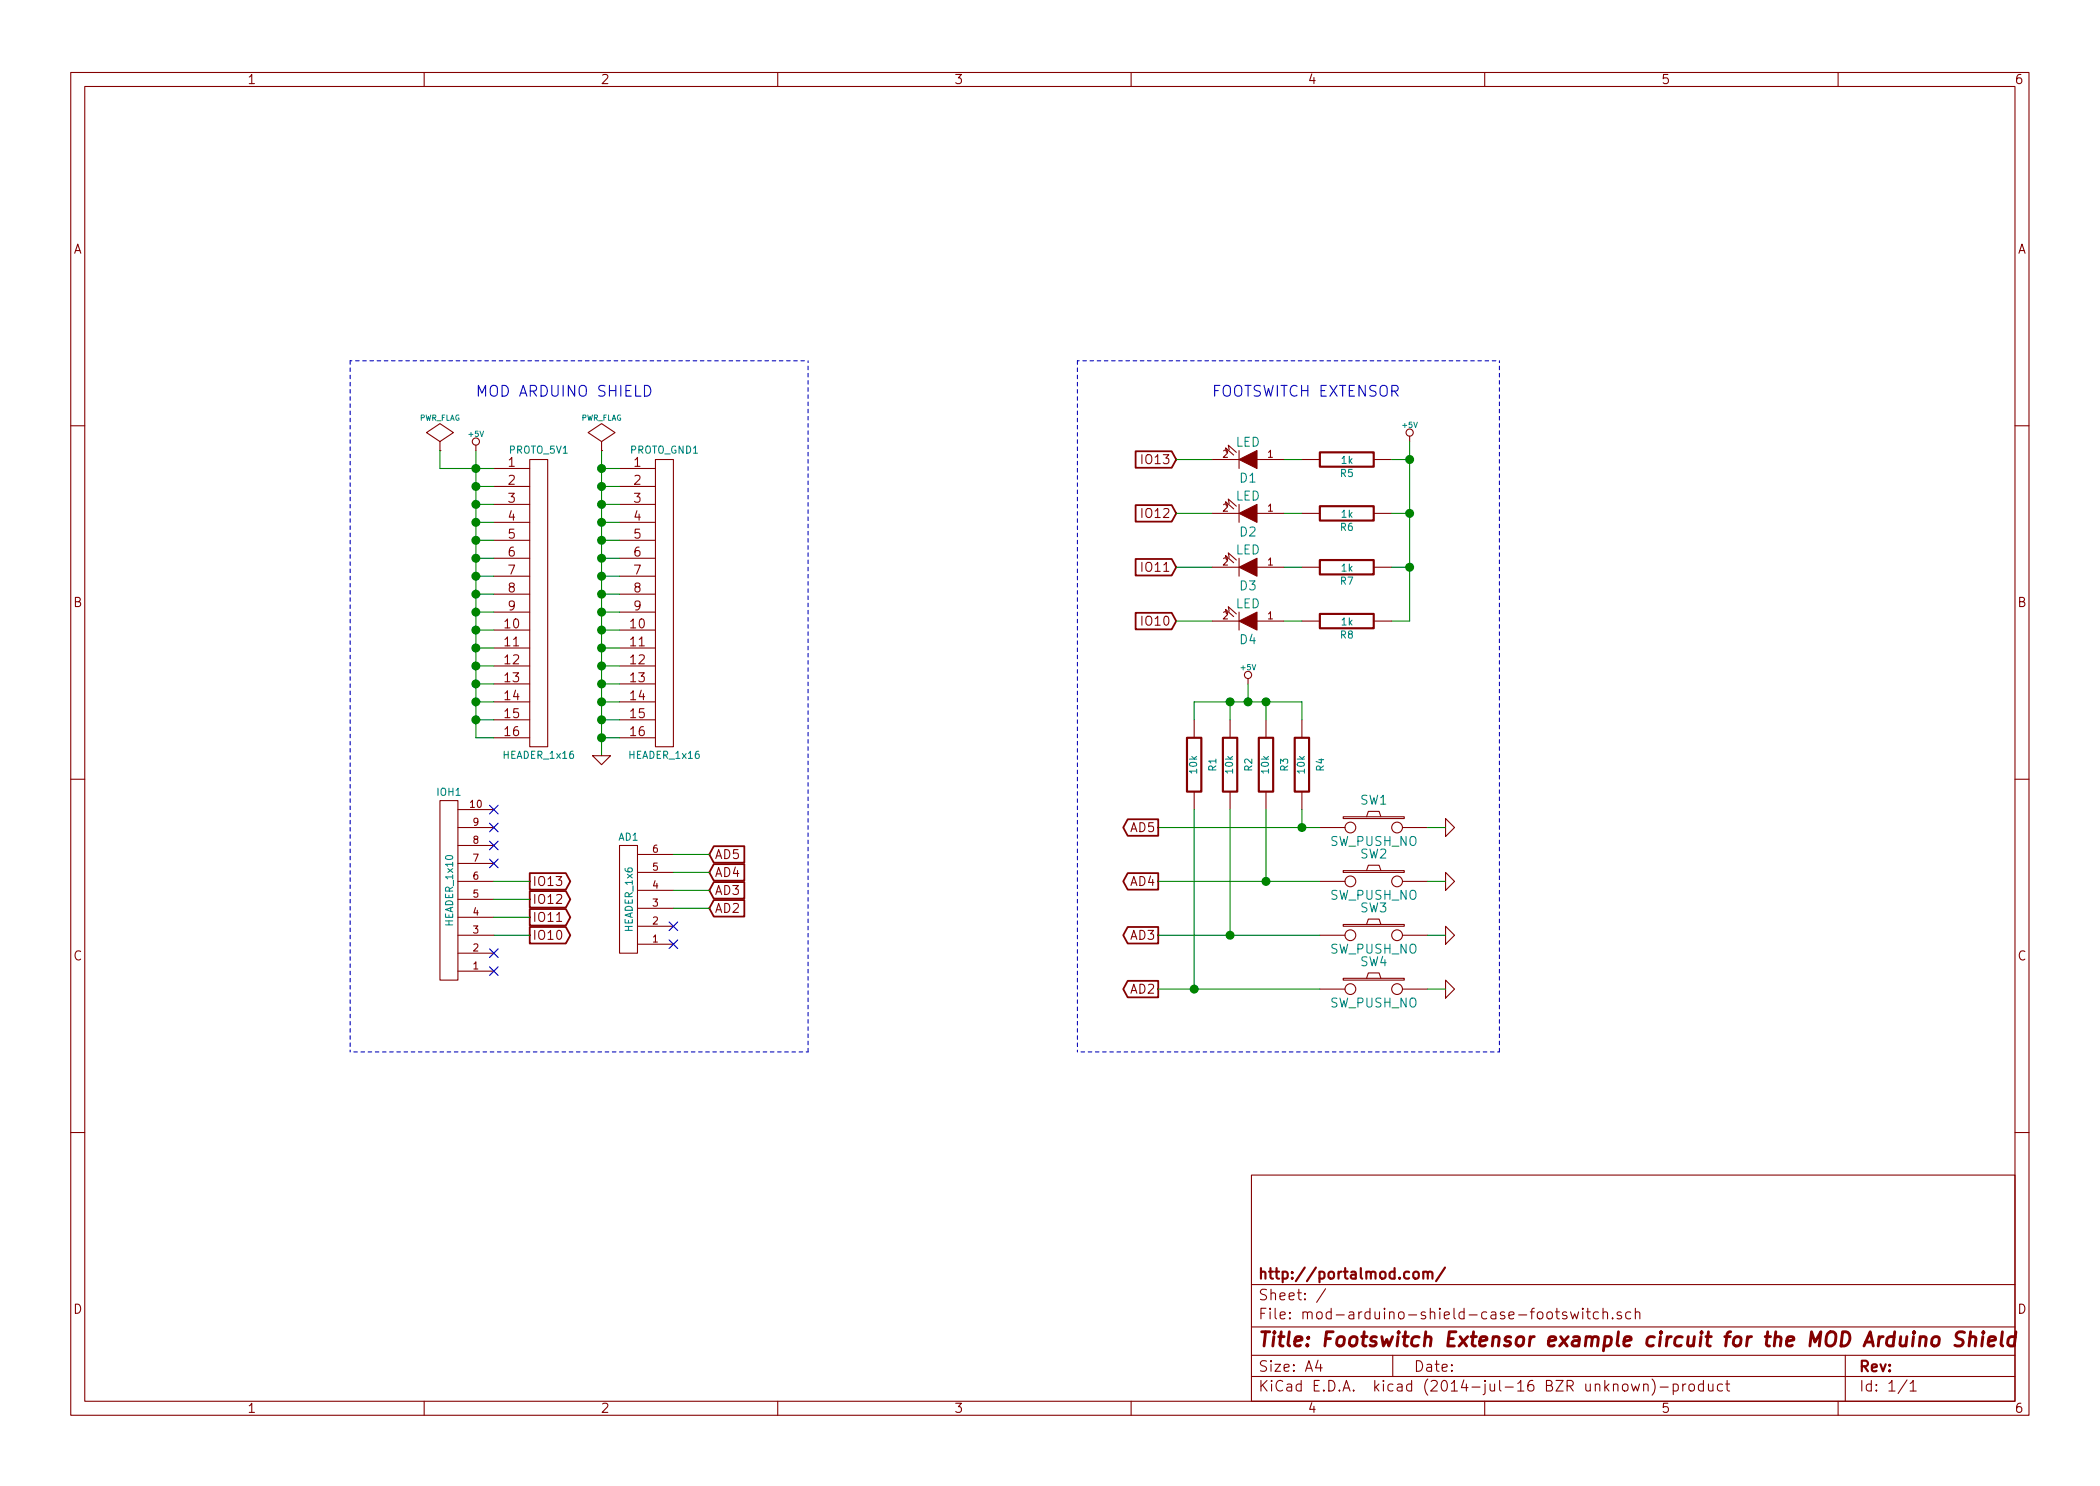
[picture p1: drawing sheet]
<svg xmlns="http://www.w3.org/2000/svg" width="297mm" height="210mm" viewBox="0 0 297 210" stroke-linecap="round" stroke-linejoin="round" font-family="sans-serif">
<g fill="none" stroke="#840000" stroke-width=".15">
<path d="M10 10.3h277v189.9h-277zM12 12.2h273v186.1h-273zM60 10.3v1.9M110 10.3v1.9M160 10.3v1.9M210 10.3v1.9M260 10.3v1.9M10 60.2h2M62.2 63.7h.1M62.2 62.5l1.9-1.3-1.9-1.3-1.9 1.3 1.9 1.3v1.2M67.3 63v.7M69.8 66.3h5.1"/>
<path d="M69.8 68.8h5.1M69.8 71.4h5.1M69.8 73.9h5.1M69.8 76.4h5.1M69.8 79h5.1M74.9 65h2.6v40.7h-2.6zM85.1 63.7h.1M85.1 62.5l1.9-1.3-1.9-1.3-1.9 1.3 1.9 1.3v1.2M87.6 66.3h5.1M87.6 68.8h5.1M87.6 71.4h5.1M87.6 73.9h5.1"/>
<path d="M87.6 76.4h5.1M87.6 79h5.1M92.7 65h2.5v40.7h-2.5zM171.4 65h3.9M171.4 72.6h3.9M173.5 64l-.1-.6 1.1 1M173.5 71.6l-.1-.6 1.1 1M173.5 79.2l-.1-.6 1.1 1M173.9 63.6l-.2-.6 1.2 1M173.9 71.2l-.2-.6 1.2 1M173.9 78.9l-.2-.7 1.2 1M175.3 63.7v2.6"/>
<path d="M175.3 71.4v2.5M175.3 79v2.5M177.8 65h3.8M177.8 72.6h3.8M184.1 65h2.6M184.1 72.6h2.6M194.3 65h2.5M194.3 72.6h2.5M199.4 61.7v.8M285 60.2h2M69.8 81.5h5.1M69.8 84.1h5.1"/>
<path d="M69.8 86.6h5.1M69.8 89.1h5.1M69.8 91.7h5.1M69.8 94.2h5.1M69.8 96.8h5.1M69.8 99.3h5.1M87.6 81.5h5.1M87.6 84.1h5.1M87.6 86.6h5.1M87.6 89.1h5.1M87.6 91.7h5.1M87.6 94.2h5.1"/>
<path d="M87.6 96.8h5.1M87.6 99.3h5.1M171.4 80.3h3.9M171.4 87.9h3.9M173.5 86.9l-.1-.7 1.1 1M173.9 86.5l-.2-.7 1.2 1.1M175.3 86.6v2.5M176.5 96v.8M177.8 80.3h3.8M177.8 87.9h3.8M184.1 80.3h2.6M184.1 87.9h2.6"/>
<path d="M194.3 80.3h2.5M194.3 87.9h2.5M10 110.3h2M62.2 113.3h2.6v25.4h-2.6zM64.8 119.6h5M64.8 117.1h5M64.8 114.5h5M69.8 101.8h5.1M69.8 104.4h5.1M83.8 106.9h2.6l-1.3 1.3zM87.6 119.6h2.6v15.3h-2.6zM87.6 101.8h5.1"/>
<path d="M87.6 104.4h5.1M168.9 101.8v2.6M168.9 112v2.5M174 101.8v2.6M174 112v2.5M179.1 101.8v2.6M179.1 112v2.5M184.1 101.8v2.6M184.1 112v2.5M186.7 117.1h3.5M190 115.6h8.6v.2h-8.6zM193.3 115.6l.2-.8h1.6l.2 .8"/>
<path d="M198.4 117.1h3.5M204.5 115.8l1.2 1.3-1.2 1.3zM285 110.3h2M64.8 137.4h5M64.8 134.9h5M64.8 132.3h5M64.8 129.8h5M64.8 127.2h5M64.8 124.7h5M64.8 122.2h5M78.7 130.4h.8M90.2 133.6h5"/>
<path d="M90.2 131.1h5M90.2 128.5h5M90.2 126h5M90.2 123.4h5M90.2 120.9h5M186.7 132.3h3.5M186.7 124.7h3.5M186.7 139.9h3.5M190 123.2h8.6v.2h-8.6zM190 130.8h8.6v.3h-8.6zM190 138.4h8.6v.3h-8.6zM193.3 123.2l.2-.8h1.6l.2 .8"/>
<path d="M193.3 130.8l.2-.8h1.6l.2 .8M193.3 138.4l.2-.7h1.6l.2 .7M198.4 132.3h3.5M198.4 124.7h3.5M198.4 139.9h3.5M204.5 123.4l1.2 1.3-1.2 1.3zM204.5 131.1l1.2 1.2-1.2 1.3zM204.5 138.7l1.2 1.2-1.2 1.3zM10 160.2h2M177 166.3h108v32h-108zM285 160.2h2M60 198.3v1.9"/>
<path d="M110 198.3v1.9M160 198.3v1.9M177 194.8h108M177 191.8h108M177 187.8h108M177 181.8h108M186.4 192.5l-.3 1h.9M186.8 193v1M187.5 182.3l-1.3 2M197 191.8v3M210 198.3v1.9M220 185.6h.6"/>
<path d="M220.2 185.1v1.3l.2 .2h.2M221.6 185.7a.37 .37 0 0 0-.6 .1v.1a.54 .54 0 0 0 .6 .3l.1 .1-.1 .2-.2 .1-.4-.1M222.1 185.6l.4 1 .2-.7 .3 .7 .3-1M223.9 185.1l-.1 .1 .1 .1 .1-.1-.1-.1v.2M223.9 185.6v1M224.4 185.6h.5M224.6 185.1v1.3l.2 .2h.1M226.1 185.7l-.4-.1-.3 .3 .1 .6 .2 .1 .4-.1M226.7 185.7a.38 .38 0 0 1 .7 .1v.8M226.7 185.1v1.5M228.1 186.5h.1l-.1 .1-.1-.1h.1v.1M229.3 185.7a.37 .37 0 0 0-.6 .1v.1a.54 .54 0 0 0 .6 .3l.1 .1-.1 .2-.1 .1-.5-.1"/>
<path d="M230.7 185.7l-.5-.1-.3 .3 .1 .6 .2 .1 .5-.1M230.8 195.8l.3 1 .2-.7 .3 .7 .3-1M231.3 185.7a.38 .38 0 0 1 .7 .1v.8M231.3 185.1v1.5M232.5 196a.38 .38 0 0 1 .6 0v.8M232.5 195.8v1M233.7 195.1a1.71 1.71 0 0 1 0 2.3M234.8 196.3h1.2M236.7 195.9a.48 .48 0 0 1 .6 .1l.1 .1-.1 .6a.48 .48 0 0 1-.6 0M236.7 195.8v1.5M238 195.8v1M238.5 195.8l-.3 .1-.2 .2"/>
<path d="M239 196a.41 .41 0 0 1 .7 .1v.4a.41 .41 0 0 1-.4 .3 .41 .41 0 0 1-.4-.3zM240.9 195.9l-.4-.1-.3 .3 .1 .6 .2 .1 .4-.1M240.9 195.3v1.5M241.7 195.8v.9a.4 .4 0 0 0 .6 0M242.3 195.8v1M243.6 195.9l-.4-.1-.3 .3 .1 .6 .2 .1 .4-.1M244.1 195.8h.6M244.3 195.3v1.3l.2 .2h.2M260 198.3v1.9M261 191.8v6.5M269.7 195.2l-1.2 2M270.2 195.8l.4-.5v1.5"/>
<path d="M270.2 196.8h.8"/>
<circle cx="67.3" cy="62.5" r=".51"/>
<circle cx="199.4" cy="61.2" r=".51"/>
<circle cx="176.5" cy="95.5" r=".51"/>
<circle cx="191" cy="117.1" r=".76"/>
<circle cx="197.6" cy="117.1" r=".76"/>
<circle cx="191" cy="124.7" r=".76"/>
<circle cx="191" cy="132.3" r=".76"/>
<circle cx="191" cy="139.9" r=".76"/>
<circle cx="197.6" cy="132.3" r=".76"/>
<circle cx="197.6" cy="139.9" r=".76"/>
<circle cx="197.6" cy="124.7" r=".76"/>
</g>
<path d="M273.4 189.3a.51 .51 0 0 1 .5-.2 .51 .51 0 0 1 .4 .4l-.1 .6a.54 .54 0 0 1-.5 .4 .54 .54 0 0 1-.5-.4zM277.9 188.5l-.8-.1a.5 .5 0 0 0-.4 .5 .5 .5 0 0 0 .3 .5l.4 .1a.48 .48 0 0 1 .3 .5 .48 .48 0 0 1-.4 .4l-.8-.1M278.6 189.3a.52 .52 0 0 1 .9 .1l-.1 1M278.7 188.4l-.2 2M280.5 189.1l-.2 1.3M280.5 188.4l-.1 .1 .1 .1 .1-.1-.1-.1v.2M281.3 189.8l.9-.2v-.4l-.6-.1-.3 .3-.1 .8 .1 .1 .2 .1 .5-.1M283.2 188.4l-.2 1.8 .3 .2M285.1 189.2a.7 .7 0 0 0-1.1 .3v.6v.2l.3 .1 .6-.1M285.1 188.4l-.2 2" fill="none" stroke="#840000" stroke-width=".41"/>
<g fill="none" stroke="#840000" stroke-width=".3">
<path d="M186.7 64h7.6v2h-7.6zM186.7 71.6h7.6v2.1h-7.6zM186.7 79.2h7.6v2.1h-7.6zM186.7 86.9h7.6v2h-7.6zM167.9 104.4h2v7.6h-2zM173 104.4h2v7.6h-2zM178.1 104.4h2v7.6h-2zM183.1 104.4h2.1v7.6h-2.1zM201.3 179.9v1M204.4 179.3l-1.3 2M200 180.1a.41 .41 0 0 1 .7 .1v.4a.41 .41 0 0 1-.4 .3 .41 .41 0 0 1-.4-.3zM201.3 180.1a.38 .38 0 0 1 .7 0v.8"/>
<path d="M202 180.1a.36 .36 0 0 1 .3-.2 .36 .36 0 0 1 .3 .2v.8"/>
</g>
<g fill="none" stroke="#008400" stroke-width=".15">
<path d="M62.2 63.7v2.6h7.6M67.3 63.7v40.7h2.5M67.3 79h2.5M67.3 76.4h2.5M67.3 73.9h2.5M67.3 71.4h2.5M67.3 68.8h2.5M85.1 66.3h2.5M85.1 63.7v43.2M85.1 79h2.5M85.1 76.4h2.5M85.1 73.9h2.5"/>
<path d="M85.1 71.4h2.5M85.1 68.8h2.5M166.4 65h5M166.4 72.6h5M181.6 65h2.5M181.6 72.6h2.5M196.8 65h2.6M196.8 72.6h2.6M199.4 62.5v25.4h-2.6M67.3 99.3h2.5M67.3 96.8h2.5M67.3 94.2h2.5"/>
<path d="M67.3 91.7h2.5M67.3 89.1h2.5M67.3 86.6h2.5M67.3 84.1h2.5M67.3 81.5h2.5M85.1 99.3h2.5M85.1 96.8h2.5M85.1 94.2h2.5M85.1 91.7h2.5M85.1 89.1h2.5M85.1 86.6h2.5M85.1 84.1h2.5"/>
<path d="M85.1 81.5h2.5M166.4 80.3h5M166.4 87.9h5M174 99.3v2.5M176.5 96.8v2.5M179.1 99.3v2.5M181.6 80.3h2.5M181.6 87.9h2.5M196.8 80.3h2.6M67.3 101.8h2.5M85.1 104.4h2.5M85.1 101.8h2.5"/>
<path d="M163.8 117.1h22.9M168.9 101.8v-2.5h15.2v2.5M168.9 114.5v25.4M174 114.5v17.8M179.1 114.5v10.2M184.1 114.5v2.6M201.9 117.1h2.6M69.8 127.2h5.1M69.8 129.8h5.1M69.8 132.3h5.1M69.8 124.7h5.1M95.2 120.9h5.1"/>
<path d="M95.2 123.4h5.1M95.2 126h5.1M95.2 128.5h5.1M163.8 132.3h22.9M163.8 124.7h22.9M163.8 139.9h22.9M201.9 132.3h2.6M201.9 124.7h2.6M201.9 139.9h2.6"/>
</g>
<g fill="#008400" stroke="#008400" stroke-width=".25">
<circle cx="85.1" cy="101.8" r=".51"/>
<circle cx="85.1" cy="99.3" r=".51"/>
<circle cx="85.1" cy="96.8" r=".51"/>
<circle cx="85.1" cy="94.2" r=".51"/>
<circle cx="85.1" cy="91.7" r=".51"/>
<circle cx="85.1" cy="89.1" r=".51"/>
<circle cx="85.1" cy="86.6" r=".51"/>
<circle cx="85.1" cy="84.1" r=".51"/>
<circle cx="85.1" cy="81.5" r=".51"/>
<circle cx="85.1" cy="79" r=".51"/>
<circle cx="85.1" cy="76.4" r=".51"/>
<circle cx="85.1" cy="73.9" r=".51"/>
<circle cx="85.1" cy="71.4" r=".51"/>
<circle cx="85.1" cy="68.8" r=".51"/>
<circle cx="67.3" cy="101.8" r=".51"/>
<circle cx="67.3" cy="99.3" r=".51"/>
<circle cx="67.3" cy="96.8" r=".51"/>
<circle cx="67.3" cy="94.2" r=".51"/>
<circle cx="67.3" cy="91.7" r=".51"/>
<circle cx="67.3" cy="89.1" r=".51"/>
<circle cx="67.3" cy="86.6" r=".51"/>
<circle cx="67.3" cy="84.1" r=".51"/>
<circle cx="67.3" cy="81.5" r=".51"/>
<circle cx="67.3" cy="79" r=".51"/>
<circle cx="67.3" cy="76.4" r=".51"/>
<circle cx="67.3" cy="73.9" r=".51"/>
<circle cx="67.3" cy="71.4" r=".51"/>
<circle cx="67.3" cy="68.8" r=".51"/>
<circle cx="67.3" cy="66.3" r=".51"/>
<circle cx="85.1" cy="104.4" r=".51"/>
<circle cx="85.1" cy="66.3" r=".51"/>
<circle cx="184.2" cy="117.1" r=".51"/>
<circle cx="199.4" cy="65" r=".51"/>
<circle cx="199.4" cy="80.3" r=".51"/>
<circle cx="199.4" cy="72.6" r=".51"/>
<circle cx="179.1" cy="124.7" r=".51"/>
<circle cx="174" cy="132.3" r=".51"/>
<circle cx="168.9" cy="139.9" r=".51"/>
<circle cx="174" cy="99.3" r=".51"/>
<circle cx="179.1" cy="99.3" r=".51"/>
<circle cx="176.5" cy="99.3" r=".51"/>
</g>
<g fill="none" stroke="#000084" stroke-width=".15">
<path d="M69.2 119l1.3 1.2M69.2 116.5l1.3 1.2M69.2 113.9l1.3 1.3M70.5 119l-1.3 1.2M70.5 116.5l-1.3 1.2M70.5 113.9l-1.3 1.3M69.2 136.8l1.3 1.2M69.2 134.3l1.3 1.2M69.2 121.6l1.3 1.2M70.5 136.8l-1.3 1.2M70.5 134.3l-1.3 1.2M70.5 121.6l-1.3 1.2"/>
<path d="M94.6 130.4l1.3 1.3M94.6 133l1.3 1.2M95.9 130.4l-1.3 1.3M95.9 133l-1.3 1.2"/>
</g>
<g fill="none" stroke="#840000" stroke-width=".25">
<path d="M160.6 71.5h5.1l.7 1.1-.7 1.2h-5.1zM160.6 79.1h5.1l.7 1.2-.7 1.1h-5.1zM160.6 63.8h5.1l.7 1.2-.7 1.2h-5.1zM160.6 86.7h5.1l.7 1.2-.7 1.1h-5.1zM101 119.7h4.3v2.4h-4.3l-.7-1.2zM159.5 115.9h4.3v2.4h-4.3l-.6-1.2zM74.9 126.1h5.1l.7 1.1-.7 1.2h-5.1zM74.9 128.6h5.1l.7 1.2-.7 1.2h-5.1zM74.9 131.2h5.1l.7 1.1-.7 1.2h-5.1zM74.9 123.5h5.1l.7 1.2-.7 1.2h-5.1zM101 122.3h4.3v2.3h-4.3l-.7-1.2zM101 124.8h4.3v2.3h-4.3l-.7-1.1z"/>
<path d="M101 127.3h4.3v2.4h-4.3l-.7-1.2zM159.5 123.5h4.3v2.4h-4.3l-.6-1.2zM159.5 131.2h4.3v2.3h-4.3l-.6-1.2zM159.5 138.8h4.3v2.3h-4.3l-.6-1.2z"/>
</g>
<path d="M49.5 51h64.8M114.3 51v97.8M152.4 51h59.7M212.1 51v97.8M49.5 148.8v-97.8M114.3 148.8h-64.8M152.4 148.8v-97.8M212.1 148.8h-59.7" fill="none" stroke="#0000c2" stroke-width=".15" stroke-dasharray=".5" stroke-dashoffset=".3"/>
<path d="M91.2 54.5a.77 .77 0 0 1 .9 .8 .77 .77 0 0 1-.9 .8z" fill="none" stroke="#0000c2" stroke-width=".15"/>
<g fill="#840000" stroke="#840000" stroke-width=".15">
<path d="M175.3 65l2.5-1.3v2.6z"/>
<path d="M175.3 72.6l2.5-1.2v2.5z"/>
<path d="M175.3 80.3l2.5-1.3v2.5z"/>
<path d="M175.3 87.9l2.5-1.3v2.5z"/>
</g>
<text font-size="2.8" fill="#840000" x="178" y="190.5">Title: Footswitch Extensor example circuit for the MOD Arduino Shield</text>
<g font-size="2.1" fill="#0000c2">
<text x="67.3" y="56.1">MOD ARDUINO SHIELD</text>
<text x="171.4" y="56.1">FOOTSWITCH EXTENSOR</text>
</g>
<g font-size="2.1" fill="#840000">
<text x="178" y="184">Sheet: /</text>
<text x="178" y="181">http://portalmod.com/</text>
<text x="178" y="186.7">File: mod-arduino-shield-case-footswitch.sch</text>
<text x="178" y="196.9">KiCad E.D.A. kicad (2014-jul-16 BZR unknown)-product</text>
<text x="178" y="194.1">Size: A4</text>
<text x="200" y="194.1">Date:</text>
<text x="263" y="194.1">Rev:</text>
<text x="263" y="196.9">Id: 1/1</text>
</g>
<g font-size="1.8" fill="#840000">
<text x="35" y="11.9">1</text>
<text x="85" y="11.9">2</text>
<text x="135" y="11.9">3</text>
<text x="185" y="11.9">4</text>
<text x="235" y="11.9">5</text>
<text x="285" y="11.9">6</text>
<text x="10.4" y="35.9">A</text>
<text x="285.4" y="35.9">A</text>
<text x="161.7" y="65.7">IO13</text>
<text x="71.9" y="66">1</text>
<text x="71.9" y="68.6">2</text>
<text x="71.9" y="71.1">3</text>
<text x="89.7" y="66">1</text>
<text x="89.7" y="68.6">2</text>
<text x="89.7" y="71.1">3</text>
<text x="71.9" y="73.7">4</text>
<text x="71.9" y="76.2">5</text>
<text x="89.7" y="73.7">4</text>
<text x="89.7" y="76.2">5</text>
<text x="161.7" y="73.3">IO12</text>
<text x="71.9" y="78.7">6</text>
<text x="71.9" y="81.3">7</text>
<text x="71.9" y="83.8">8</text>
<text x="89.7" y="78.7">6</text>
<text x="89.7" y="81.3">7</text>
<text x="89.7" y="83.8">8</text>
<text x="161.7" y="80.9">IO11</text>
<text x="10.4" y="85.9">B</text>
<text x="71.4" y="88.9">10</text>
<text x="71.9" y="86.4">9</text>
<text x="89.2" y="88.9">10</text>
<text x="89.7" y="86.4">9</text>
<text x="161.7" y="88.5">IO10</text>
<text x="285.4" y="85.9">B</text>
<text x="71.4" y="91.4">11</text>
<text x="71.4" y="94">12</text>
<text x="89.2" y="91.4">11</text>
<text x="89.2" y="94">12</text>
<text x="71.4" y="96.5">13</text>
<text x="71.4" y="99.1">14</text>
<text x="71.4" y="101.6">15</text>
<text x="89.2" y="96.5">13</text>
<text x="89.2" y="99.1">14</text>
<text x="89.2" y="101.6">15</text>
<text x="71.4" y="104.1">16</text>
<text x="89.2" y="104.1">16</text>
<text x="159.9" y="117.7">AD5</text>
<text x="75.3" y="125.3">IO13</text>
<text x="101.1" y="121.5">AD5</text>
<text x="101.1" y="124.1">AD4</text>
<text x="159.9" y="125.3">AD4</text>
<text x="75.3" y="127.9">IO12</text>
<text x="75.3" y="130.4">IO11</text>
<text x="101.1" y="126.6">AD3</text>
<text x="101.1" y="129.2">AD2</text>
<text x="10.4" y="135.9">C</text>
<text x="75.3" y="133">IO10</text>
<text x="159.9" y="133">AD3</text>
<text x="285.4" y="135.9">C</text>
<text x="159.9" y="140.6">AD2</text>
<text x="10.4" y="185.9">D</text>
<text x="285.4" y="185.9">D</text>
<text x="35" y="199.9">1</text>
<text x="85" y="199.9">2</text>
<text x="135" y="199.9">3</text>
<text x="185" y="199.9">4</text>
<text x="235" y="199.9">5</text>
<text x="285" y="199.9">6</text>
</g>
<g font-size="1.8" fill="#008484">
<text x="174.8" y="63.2">LED</text>
<text x="174.8" y="70.8">LED</text>
<text x="175.4" y="68.3">D1</text>
<text x="175.4" y="75.9">D2</text>
<text x="174.8" y="78.4">LED</text>
<text x="175.4" y="83.5">D3</text>
<text x="174.8" y="86">LED</text>
<text x="175.4" y="91.1">D4</text>
<text x="192.4" y="113.8">SW1</text>
<text x="188.1" y="119.7">SW_PUSH_NO</text>
<text x="192.4" y="121.5">SW2</text>
<text x="188.1" y="127.3">SW_PUSH_NO</text>
<text x="192.4" y="129.1">SW3</text>
<text x="188.1" y="134.9">SW_PUSH_NO</text>
<text x="192.4" y="136.7">SW4</text>
<text x="188.1" y="142.5">SW_PUSH_NO</text>
</g>
<g font-size="1.4" fill="#008484">
<text x="72" y="64.2">PROTO_5V1</text>
<text x="89.1" y="64.2">PROTO_GND1</text>
<text x="189.7" y="65.6">1k</text>
<text x="189.6" y="67.5">R5</text>
<text x="189.6" y="75.1">R6</text>
<text x="189.7" y="73.2">1k</text>
<text x="189.6" y="82.7">R7</text>
<text x="189.7" y="80.9">1k</text>
<text x="189.7" y="88.5">1k</text>
<text x="189.6" y="90.3">R8</text>
<text x="71.2" y="107.4">HEADER_1x16</text>
<text x="89" y="107.4">HEADER_1x16</text>
<text x="61.8" y="112.6">IOH1</text>
<text x="169.3" y="109.4" transform="rotate(-90 169.3 109.4)">10k</text>
<text x="172" y="109.1" transform="rotate(-90 172 109.1)">R1</text>
<text x="174.4" y="109.4" transform="rotate(-90 174.4 109.4)">10k</text>
<text x="177.1" y="109.1" transform="rotate(-90 177.1 109.1)">R2</text>
<text x="179.5" y="109.4" transform="rotate(-90 179.5 109.4)">10k</text>
<text x="182.2" y="109.1" transform="rotate(-90 182.2 109.1)">R3</text>
<text x="184.6" y="109.4" transform="rotate(-90 184.6 109.4)">10k</text>
<text x="187.3" y="109.1" transform="rotate(-90 187.3 109.1)">R4</text>
<text x="87.5" y="118.9">AD1</text>
<text x="64.1" y="130.9" transform="rotate(-90 64.1 130.9)">HEADER_1x10</text>
<text x="89.5" y="131.8" transform="rotate(-90 89.5 131.8)">HEADER_1x6</text>
</g>
<g font-size="1.4" fill="#840000">
<text x="173" y="64.8">2</text>
<text x="179.3" y="64.8">1</text>
<text x="173" y="72.4">2</text>
<text x="179.3" y="72.4">1</text>
<text x="173" y="80">2</text>
<text x="179.3" y="80">1</text>
<text x="173" y="87.6">2</text>
<text x="179.3" y="87.6">1</text>
<text x="66.5" y="114.3">10</text>
<text x="66.9" y="119.4">8</text>
<text x="66.9" y="116.8">9</text>
<text x="66.9" y="124.5">6</text>
<text x="66.9" y="121.9">7</text>
<text x="92.3" y="125.7">4</text>
<text x="92.3" y="123.2">5</text>
<text x="92.3" y="120.6">6</text>
<text x="66.9" y="129.5">4</text>
<text x="66.9" y="127">5</text>
<text x="92.3" y="130.8">2</text>
<text x="92.3" y="128.3">3</text>
<text x="66.9" y="137.2">1</text>
<text x="66.9" y="134.6">2</text>
<text x="66.9" y="132.1">3</text>
<text x="92.3" y="133.3">1</text>
</g>
<g font-size="1.1" fill="#008484">
<text x="59.3" y="59.5">PWR_FLAG</text>
<text x="82.1" y="59.5">PWR_FLAG</text>
<text x="66.3" y="61.8">+5V</text>
<text x="198.4" y="60.5">+5V</text>
<text x="175.6" y="94.8">+5V</text>
</g>
</svg>
